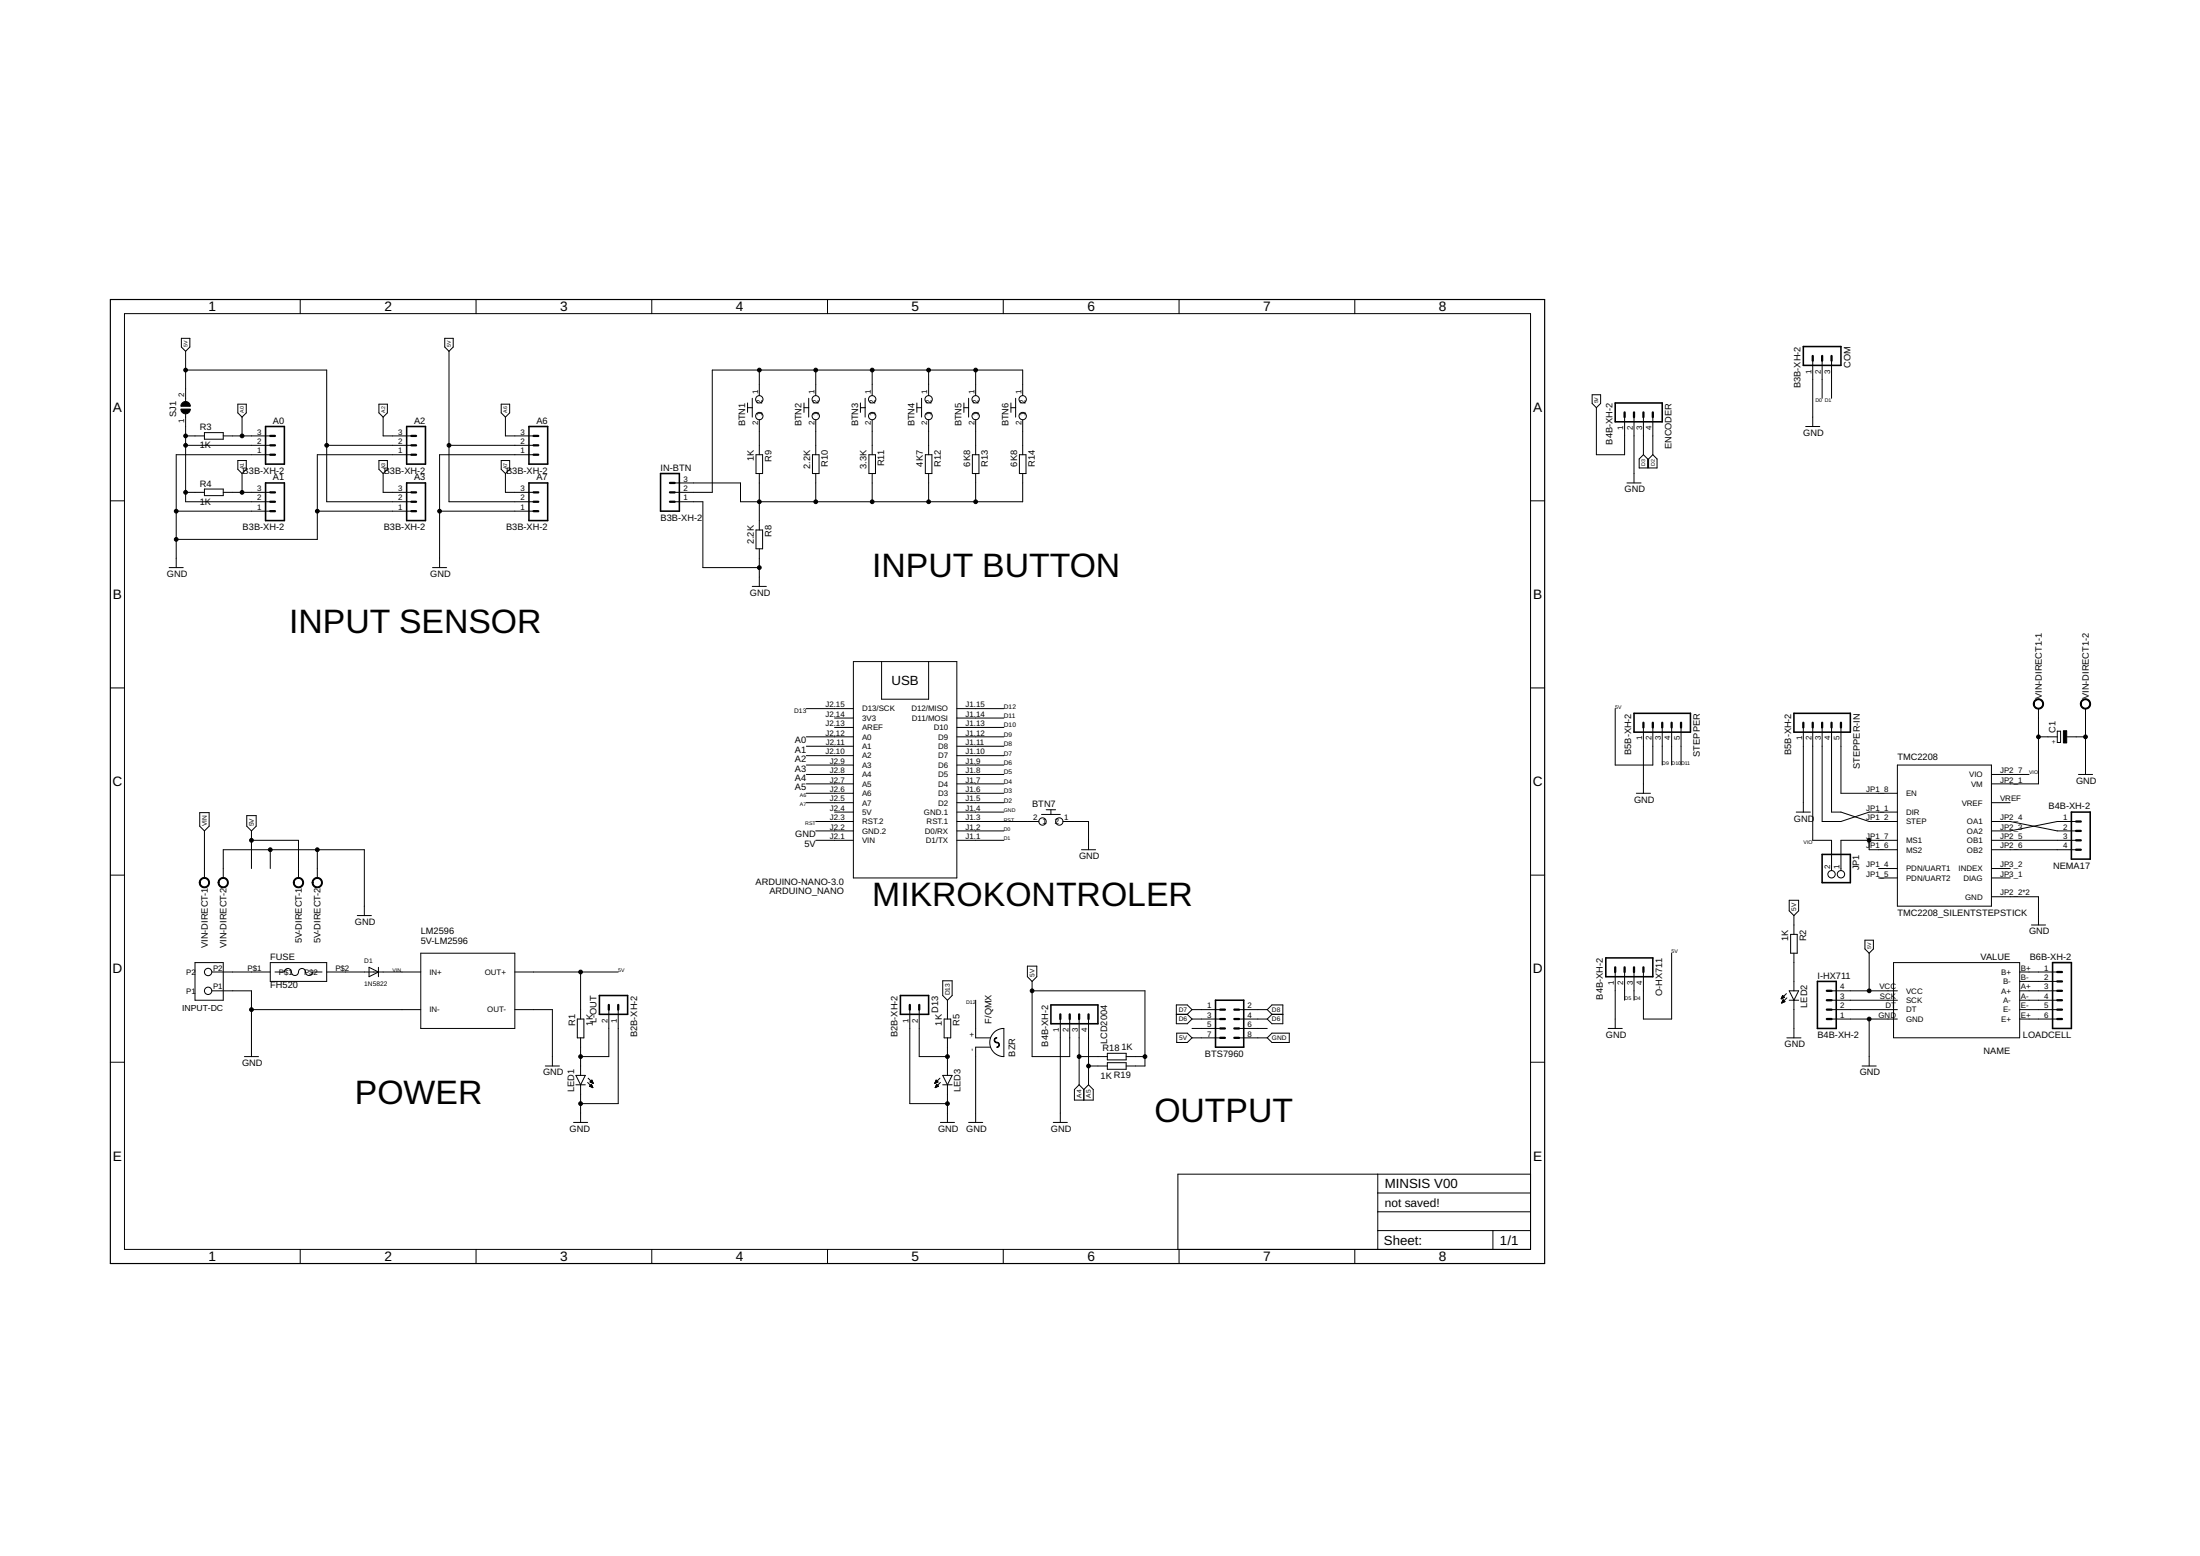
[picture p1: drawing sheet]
<svg xmlns="http://www.w3.org/2000/svg" width="594mm" height="420mm" viewBox="0 0 594 420" stroke-linecap="round" stroke-linejoin="round" font-family="sans-serif">
<g fill="none" stroke="#000" stroke-width=".27">
<path d="M33.6 84.7h379.7v252.7h-379.7zM49 91.4h2.3v2.3l-1.2 1.1-1.1-1.1zM50.1 99.9h38.1v35.6h22.9M50.1 94.8v13.6M81.1 80.9v3.8M120.1 91.4h2.3v2.3l-1.2 1.1-1.1-1.1zM121.2 94.8v40.7h22.9M128.5 80.9v3.8M176 80.9v3.8M205 99.9v6.9M220.3 99.9v6.9M223.5 80.9v3.8"/>
<path d="M235.5 99.9v6.9M250.8 99.9v6.9M263.5 99.9v6.9M270.9 80.9v3.8M318.4 80.9v3.8M365.8 80.9v3.8M489.5 97.4v17.8M492 97.4v10.1M494.6 97.4v10.1M50.1 111.7v23.8h22.9M50.1 117.7h5.1M55.2 116.8h5.1v1.8h-5.1z"/>
<path d="M60.3 117.7h12.7M64.2 109.1h2.3v2.4l-1.1 1.1-1.2-1.1zM65.4 112.6v5.1M102.3 109.1h2.3v2.4l-1.1 1.1-1.2-1.1zM103.5 112.6v5.1h7.6M135.3 109.1h2.3v2.4l-1.1 1.1-1.2-1.1zM136.5 112.6v5.1h7.6M201.9 110.1h1.2M201.9 108.8v2.6M203.1 107.5v5.1M205 113.3v9.5M217.1 110.1h1.3"/>
<path d="M217.1 108.8v2.6M218.4 107.5v5.1M220.3 113.3v9.5M232.3 110.1h1.3M232.3 108.8v2.6M233.6 107.5v5.1M235.5 113.3v9.5M247.6 110.1h1.3M247.6 108.8v2.6M248.9 107.5v5.1M250.8 113.3v9.5M260.3 110.1h1.3"/>
<path d="M260.3 108.8v2.6M261.6 107.5v5.1M263.5 113.3v9.5M273 110.1h1.3M273 108.8v2.6M274.3 107.5v5.1M276.2 106.8v-6.9h-83.9v33h-10.1M276.2 113.3v9.5M429.9 106.6h2.3v2.3l-1.1 1.2-1.2-1.2zM431.1 110.1v12.7h7.6v-10.2M441.2 112.6v17.8M443.8 112.6v10.2"/>
<path d="M446.3 112.6v10.2M487.6 115.2h3.8M29.8 135.2h3.8M47.6 138h25.4M50.1 132.9h5.1M50.1 120.2h22.9M55.2 132.1h5.1v1.7h-5.1zM60.3 132.9h12.7M64.2 124.4h2.3v2.3l-1.1 1.2-1.2-1.2zM65.4 127.9v5M73 122.8h-25.4v30.5M85.7 138h25.4"/>
<path d="M88.2 120.2h22.9M102.3 124.4h2.3v2.3l-1.1 1.2-1.2-1.2zM103.5 127.9v5h7.6M111.1 122.8h-25.4v22.8h-38.1M118.7 138h25.4M121.2 120.2h22.9M135.3 124.4h2.3v2.3l-1.1 1.2-1.2-1.2zM136.5 127.9v5h7.6M144.1 122.8h-25.4v30.5M182.2 135.5h7.6v17.8h15.2M204.2 122.8h1.7v5.1h-1.7zM205 127.9v15.2"/>
<path d="M219.4 122.8h1.8v5.1h-1.8zM220.3 127.9v7.6M234.6 122.8h1.8v5.1h-1.8zM235.5 127.9v7.6M249.9 122.8h1.8v5.1h-1.8zM250.8 127.9v7.6M262.6 122.8h1.8v5.1h-1.8zM263.5 127.9v7.6M275.3 122.8h1.8v5.1h-1.8zM276.2 127.9v7.6h-76.2v-5.1h-17.8M413.3 135.2h3.8M439.3 130.4h3.8"/>
<path d="M443.8 122.8l1.1 1.1v2.5h-2.3v-2.5zM446.3 122.8l1.2 1.1v2.5h-2.3v-2.5zM45.7 153.3h3.8M116.8 153.3h3.8M203.1 158.3h3.8M204.2 143.1h1.7v5.1h-1.7zM205 148.2v10.1M230.4 178.6h28v58.5h-28zM238.1 178.6v10.2h12.7v-10.2M29.8 185.8h3.8M217.7 199h12.7M217.7 191.3h12.7"/>
<path d="M225.4 196.4h5M225.4 193.9h5M258.4 199h12.7M258.4 196.4h12.7M258.4 193.9h12.7M258.4 191.3h12.7M413.3 185.8h3.8M436.2 191.3v15.3h10.1v-10.2M443.8 196.4v17.8M448.9 196.4v10.2M451.4 196.4v10.2M453.9 196.4v10.2"/>
<path d="M487 196.4v22.9M489.5 196.4v30.5h5.1v8.2M492 196.4v25.4h5.1l7.6-2.5h7.7M494.6 196.4v22.9h2.5l7.6 2.5h7.7M497.1 196.4v17.8h15.3M550.5 191.3v20.4h-12.7M550.5 199h5M555.5 197.4h.9v3.1h-.9zM558.1 199h5.1M563.2 191.3v17.8M53.9 219.4h2.6v3.7l-1.3 1.3-1.3-1.3zM217.7 216.7h12.7"/>
<path d="M217.7 214.2h12.7M217.7 211.7h12.7M217.7 209.1h12.7M217.7 206.6h12.7M217.7 204h12.7M217.7 201.5h12.7M225.4 219.3h5M258.4 219.3h12.7M258.4 216.7h12.7M258.4 214.2h12.7M258.4 211.7h12.7M258.4 209.1h12.7"/>
<path d="M258.4 206.6h12.7M258.4 204h12.7M258.4 201.5h12.7M281.2 219.9h5.1M282.5 218.7h2.6M283.8 218.7v1.2M441.9 214.2h3.8M485.1 219.3h3.8M512.4 206.6h25.4v38.1h-25.4zM537.8 216.7h5M537.8 209.1h10.1M561.3 209.1h3.8"/>
<path d="M29.8 236.3h3.8M55.2 224.4v12.7M60.3 237.1v-7.7h38.1v17.8M66.6 220.2h2.6v2.9l-1.3 1.3-1.3-1.3zM67.9 224.4v10.1M67.9 226.9h12.7v10.2M73 229.4v5.1M85.7 229.4v7.7M220.3 226.9h10.1M220.3 224.4h10.1M220.3 221.8h10.1M258.4 226.9h12.7"/>
<path d="M258.4 224.4h12.7M258.4 221.8h22.1M287 221.8h6.9v7.6M292 229.4h3.8M413.3 236.3h3.8M504.7 226.9v2.5h7.7M507.3 237.1h5.1M507.3 234.5h5.1M512.4 226.9h-15.3v8.2M537.8 226.9h22.8M537.8 221.8h5l12.7 2.6h5.1M537.8 237.1h5"/>
<path d="M537.8 229.4h22.8M537.8 234.5h5M560.6 221.8h-5.1l-12.7 2.6h-5M52.7 259.9h7.6v10.2h-7.6zM73 259.9h15.2v5.1h-15.2zM96.5 247.2h3.8M113.6 257.4h25.4v20.3h-25.4zM451.4 257.4v17.8h-7.6v-12.7M483.2 243.1h2.5v2.9l-1.3 1.2-1.2-1.2zM483.5 252.3h1.8v5.1h-1.8zM484.4 247.2v5.1M484.4 257.4v10.1"/>
<path d="M503.6 253.9h2.3v2.3l-1.2 1.2-1.1-1.2zM504.7 257.4v10.1M511.3 259.9h34.1v20.3h-34.1zM537.8 242.1h12.7v7.7M548.6 249.8h3.8M57.2 267.5h10.7v17.8M57.2 262.5h15.8M67.9 272.6h45.7M74.3 262.5h2.5a.99 .99 0 0 1 1.1-1 .99 .99 0 0 1 .8 1.2 .99 .99 0 0 0 1.2 .7 .99 .99 0 0 0 .7-1.2 .99 .99 0 0 1 1.3-.7 .99 .99 0 0 1 .6 1.2 .95 .95 0 0 0 1.1 .7 .95 .95 0 0 0 .8-.9h2.6M88.2 262.5h25.4M99.7 261.2l2.5 1.3-2.5 1.2zM102.2 261.2v2.5"/>
<path d="M139 262.5h27.9M139 272.6h10.2v15.2M155.9 275.2h1.8v5h-1.8zM156.8 262.5v12.7M164.4 272.6v12.7h-7.6M166.9 272.6v25.4h-10.1M245.7 272.6v25.4h10.1M248.2 272.6v12.7h7.6M254.6 264.8h2.5v4l-1.3 1.3-1.2-1.3zM255 275.2h1.7v5h-1.7zM255.8 270.1v5.1M263.5 270.1v10.1h3.9"/>
<path d="M268.6 278.6l1.4-.7 1.1-.2v7.6a3.8 3.8 0 0 1-3.6-2.5 3.8 3.8 0 0 1 1.1-4.2zM277.4 260.9h2.6v2.8l-1.3 1.3-1.3-1.3zM278.7 267.5h30.5v20.3h-5.1M278.7 265v20.3h10.2v-10.1M286.3 275.2v27.9M291.4 275.2v17.7M293.9 275.2v17.7M317.6 273.9h3M317.8 279h2.8l1.3 1.2-1.3 1.3h-2.8zM320.6 273.9l1.3 1.3M321.9 272.6l-1.3-1.2h-3v5h3l1.3-1.2M321.9 272.6l-1.3 1.3"/>
<path d="M321.9 275.2h7.6M321.9 272.6h7.6M321.9 277.7h7.6M334.6 275.2h7.6M334.6 272.6h7.6M334.6 277.7h7.6M342.2 272.6l1.3-1.2h2.9v5h-2.9l-1.3-1.2M342.2 272.6l1.3 1.3M343.5 279h4.6v2.5h-4.6l-1.3-1.3zM343.5 273.9h2.9M343.5 273.9l-1.3 1.3M434.3 277.7h3.8"/>
<path d="M436.2 262.5v15.2M438.7 262.5v7.6M441.2 262.5v7.6M481 269.7h.1M481.1 269.5h.3M481.1 269.4h.5M481.2 269.3h.7M481.2 270.7h.2M481.2 270.6h.4M481.2 269.2h.5M481.3 269h.3M481.3 270.5h.6"/>
<path d="M481.3 270.4h.6M481.3 268.9h.2M481.4 270.3h.4M481.4 270.1h.3M481.5 270h.1M481.5 270l.5 .5-.9 .3zM481.9 269.3l-.5-.5-.4 .9M481.9 269.3l-.9 .4M482.4 268.3l-1.4 1.4M482.5 269.5l-1.4 1.3M483.2 267.5h2.5l-1.3 2.6zM483.2 270.1h2.5"/>
<path d="M484.4 270.1v10.1M494.6 267.5h17.8M494.6 270.1h17.8M494.6 275.2h17.8M494.6 272.6h17.8M504.7 275.2v12.6M545.4 267.5h10.1M545.4 262.5h10.1M545.4 270.1h10.1M545.4 265h10.1M545.4 275.2h10.1M545.4 272.6h10.1"/>
<path d="M29.8 286.8h3.8M66 285.3h3.8M147.3 287.8h3.8M155.5 292.9h2.6M155.5 290.4h2.6l-1.3 2.5zM156.8 280.2v10.2M156.8 292.9v10.2M158.7 292.3l1.4 1.4M158.8 291.1l1.4 1.4M159.2 293.3l.5-.5 .4 .9M159.2 293.3l.9 .4M159.2 293.3h.7"/>
<path d="M159.3 292.2l.5-.5 .4 .8zM159.3 293.2h.6M159.4 292.1h.6M159.4 292.2h.7M159.4 293.4h.6M159.5 293.1h.3M159.5 292h.5M159.6 292.9h.2M159.7 291.8h.2M159.7 292.3h.4M159.7 292.8h.1M159.7 293.5h.3"/>
<path d="M159.8 291.7h.1M160 292.5h.2M160 293.7h.1M252.5 292.5h.1M252.5 292.3h.4M252.6 292.2h.6M252.6 293.7h.1M252.6 292.1h.6M252.6 293.5h.3M252.7 292h.4M252.7 293.4h.5M252.7 291.8h.3"/>
<path d="M252.7 293.3h.7M252.8 291.7h.1M252.8 293.2h.5M252.8 291.7l.5 .5-.9 .3zM252.8 293.1h.4M252.9 292.9h.1M253.4 293.3l-.5-.5-.4 .9M253.4 293.3l-.9 .4M253.8 291.1l-1.4 1.4M253.9 292.3l-1.4 1.4M254.6 290.4h2.5l-1.3 2.5zM254.6 292.9h2.5"/>
<path d="M255.8 280.2v10.2M255.8 292.9v10.2M267.4 282.8h-3.9v20.3M291.4 292.9l1.3 1.3M291.4 292.9l-1.3 1.3v2.9h5.1v-2.9l-1.3-1.3M291.4 285.3h7.6M292.7 294.2v2.9M293.9 292.9l-1.2 1.3M293.9 287.8h5.1M299 284.4h5.1v1.8h-5.1zM299 287h5.1v1.7h-5.1zM304.1 285.3h5.1"/>
<path d="M321.9 280.2h7.6M334.6 280.2h7.6M413.3 286.8h3.8M482.5 280.2h3.8M502.8 287.8h3.8M154.9 303.1h3.8M253.9 303.1h3.8M261.6 303.1h3.8M284.4 303.1h3.8M372 317.1v20.3M413.3 317.1h-95.2v20.3M81.1 337.4v3.8"/>
<path d="M128.5 337.4v3.8M176 337.4v3.8M223.5 337.4v3.8M270.9 337.4v3.8M318.4 337.4v3.8M365.8 337.4v3.8M372 332.3h41.3M372 327.2h41.3M372 322.1h41.3M403.1 332.3v5.1"/>
<circle cx="205" cy="107.8" r=".99"/>
<circle cx="205" cy="112.4" r=".99"/>
<circle cx="220.3" cy="107.8" r=".99"/>
<circle cx="220.3" cy="112.4" r=".99"/>
<circle cx="235.5" cy="107.8" r=".99"/>
<circle cx="235.5" cy="112.4" r=".99"/>
<circle cx="250.8" cy="112.4" r=".99"/>
<circle cx="250.8" cy="107.8" r=".99"/>
<circle cx="263.5" cy="107.8" r=".99"/>
<circle cx="263.5" cy="112.4" r=".99"/>
<circle cx="276.2" cy="112.4" r=".99"/>
<circle cx="276.2" cy="107.8" r=".99"/>
<circle cx="281.5" cy="221.8" r=".99"/>
<circle cx="286" cy="221.8" r=".99"/>
<circle cx="494.6" cy="236.1" r=".99"/>
<circle cx="497.1" cy="236.1" r=".99"/>
<circle cx="56.2" cy="267.5" r=".99"/>
<circle cx="56.2" cy="262.5" r=".99"/>
</g>
<path d="M29.8 80.9h387.3v260.3h-387.3z" fill="none" stroke="#000" stroke-width=".32"/>
<g fill="none" stroke="#000" stroke-width=".42">
<path d="M487 93.6h10.1v5.1h-10.1zM71.7 115.2h5.1v10.1h-5.1zM109.8 115.2h5.1v10.1h-5.1zM142.8 115.2h5.1v10.1h-5.1zM436.2 108.8h12.7v5.1h-12.7zM71.7 130.4h5.1v10.2h-5.1zM109.8 130.4h5.1v10.2h-5.1zM142.8 130.4h5.1v10.2h-5.1zM178.4 127.9h5.1v10.1h-5.1zM441.2 192.6h15.3v5.1h-15.3zM484.4 192.6h15.3v5.1h-15.3zM559.4 219.3h5v12.7h-5z"/>
<path d="M492 230.7h7.7v7.6h-7.7zM433.6 258.7h12.7v5h-12.7zM554.3 259.9h5.1v17.8h-5.1zM161.9 268.8h7.6v5.1h-7.6zM243.1 268.8h7.7v5.1h-7.7zM283.8 271.4h12.7v5h-12.7zM328.2 270.1h7.7v12.7h-7.7zM490.8 265h5.1v12.7h-5.1z"/>
</g>
<g fill="none" stroke="#000" stroke-width=".61">
<path d="M489.5 96.1v1.3M492 96.1v1.3M494.6 96.1v1.3M73 117.7h1.3M111.1 117.7h1.3M144.1 117.7h1.3M438.7 111.4v1.2M441.2 111.4v1.2M443.8 111.4v1.2M446.3 111.4v1.2M73 132.9h1.3M73 135.5h1.3"/>
<path d="M73 120.2h1.3M73 122.8h1.3M73 138h1.3M111.1 132.9h1.3M111.1 135.5h1.3M111.1 120.2h1.3M111.1 122.8h1.3M111.1 138h1.3M144.1 132.9h1.3M144.1 135.5h1.3M144.1 120.2h1.3M144.1 122.8h1.3"/>
<path d="M144.1 138h1.3M180.9 130.4h1.3M180.9 132.9h1.3M180.9 135.5h1.3M443.8 195.2v1.2M446.3 195.2v1.2M448.9 195.2v1.2M451.4 195.2v1.2M453.9 195.2v1.2M487 195.2v1.2M489.5 195.2v1.2M492 195.2v1.2"/>
<path d="M494.6 195.2v1.2M497.1 195.2v1.2M560.6 226.9h1.3M560.6 224.4h1.3M560.6 221.8h1.3M560.6 229.4h1.3M164.4 271.4v1.2M166.9 271.4v1.2M245.7 271.4v1.2M248.2 271.4v1.2M286.3 273.9v1.3M288.9 273.9v1.3"/>
<path d="M291.4 273.9v1.3M293.9 273.9v1.3M329.5 277.7h1.3M329.5 275.2h1.3M329.5 272.6h1.3M333.3 277.7h1.3M333.3 275.2h1.3M333.3 272.6h1.3M436.2 261.2v1.3M438.7 261.2v1.3M441.2 261.2v1.3M443.8 261.2v1.3"/>
<path d="M493.3 275.2h1.3M493.3 272.6h1.3M493.3 267.5h1.3M493.3 270.1h1.3M555.5 275.2h1.3M555.5 272.6h1.3M555.5 267.5h1.3M555.5 265h1.3M555.5 262.5h1.3M555.5 270.1h1.3M329.5 280.2h1.3M333.3 280.2h1.3"/>
</g>
<g fill="#000" stroke="#000" stroke-width=".27">
<path d="M49.3 108.8a1.26 1.26 0 0 1 1.3-.3 1.26 1.26 0 0 1 .8 1.2h-2.5z" fill-rule="evenodd"/>
<path d="M48.9 110.5h2.5a1.27 1.27 0 0 1-1.3 1.2 1.27 1.27 0 0 1-1.2-1.2z" fill-rule="evenodd"/>
<path d="M549.4 189.1a1.4 1.4 0 0 1 2.3 .3 1.4 1.4 0 0 1-.9 2 1.4 1.4 0 0 1-1.7-1.3h.2a1.14 1.14 0 0 1 1.7-1 1.14 1.14 0 0 1 .1 2 1.14 1.14 0 0 1-1.8-.7v-.3h-.2z" fill-rule="evenodd"/>
<path d="M562.1 189.1a1.4 1.4 0 0 1 2.3 .3 1.4 1.4 0 0 1-.9 2 1.4 1.4 0 0 1-1.7-1.3h.2a1.14 1.14 0 0 1 1.7-1 1.14 1.14 0 0 1 .1 2 1.14 1.14 0 0 1-1.8-.7v-.3h-.2z" fill-rule="evenodd"/>
<path d="M54.2 237.4a1.39 1.39 0 0 1 2.2 .2 1.39 1.39 0 0 1-.8 2.1 1.39 1.39 0 0 1-1.8-1.4h.3a1.14 1.14 0 0 1 1.5-1 1.14 1.14 0 0 1 .3 1.9 1.14 1.14 0 0 1-1.8-.6v-.3h-.3z" fill-rule="evenodd"/>
<path d="M59.3 237.4a1.39 1.39 0 0 1 2.2 .2 1.39 1.39 0 0 1-.9 2.1 1.39 1.39 0 0 1-1.7-1.4h.2a1.14 1.14 0 0 1 1.6-1 1.14 1.14 0 0 1 .3 1.9 1.14 1.14 0 0 1-1.8-.6l-.1-.3h-.2z" fill-rule="evenodd"/>
<path d="M79.6 237.4a1.39 1.39 0 0 1 2.2 .2 1.39 1.39 0 0 1-.8 2.1 1.39 1.39 0 0 1-1.8-1.4h.3a1.14 1.14 0 0 1 1.6-.9 1.14 1.14 0 0 1 .2 1.9 1.14 1.14 0 0 1-1.8-.7v-.3h-.3z" fill-rule="evenodd"/>
<path d="M84.7 237.4a1.39 1.39 0 0 1 2.2 .2 1.39 1.39 0 0 1-.9 2.1 1.39 1.39 0 0 1-1.7-1.4h.2a1.14 1.14 0 0 1 1.7-.9 1.14 1.14 0 0 1 .2 1.9 1.14 1.14 0 0 1-1.8-.7l-.1-.3h-.2z" fill-rule="evenodd"/>
<path d="M269.2 281.4a.71 .71 0 0 1 .7 .7 .71 .71 0 0 1-.7 .8v-.2a.56 .56 0 0 0 .5-.6 .56 .56 0 0 0-.5-.5z" fill-rule="evenodd"/>
<path d="M268.7 280.4l.4-.2 .1 .1a.56 .56 0 0 0-.6 .6 .56 .56 0 0 0 .6 .5v.2a.72 .72 0 0 1-.7-.5 .72 .72 0 0 1 .2-.7z" fill-rule="evenodd"/>
<circle cx="50.1" cy="99.9" r=".51"/>
<circle cx="205" cy="99.9" r=".51"/>
<circle cx="220.3" cy="99.9" r=".51"/>
<circle cx="235.5" cy="99.9" r=".51"/>
<circle cx="250.8" cy="99.9" r=".51"/>
<circle cx="263.5" cy="99.9" r=".51"/>
<circle cx="50.1" cy="117.7" r=".51"/>
<circle cx="65.4" cy="117.7" r=".51"/>
<circle cx="47.6" cy="138" r=".51"/>
<circle cx="50.1" cy="120.2" r=".51"/>
<circle cx="50.1" cy="132.9" r=".51"/>
<circle cx="65.4" cy="132.9" r=".51"/>
<circle cx="85.7" cy="138" r=".51"/>
<circle cx="88.2" cy="120.2" r=".51"/>
<circle cx="118.7" cy="138" r=".51"/>
<circle cx="121.2" cy="120.2" r=".51"/>
<circle cx="205" cy="135.5" r=".51"/>
<circle cx="220.3" cy="135.5" r=".51"/>
<circle cx="235.5" cy="135.5" r=".51"/>
<circle cx="250.8" cy="135.5" r=".51"/>
<circle cx="263.5" cy="135.5" r=".51"/>
<circle cx="47.6" cy="145.6" r=".51"/>
<circle cx="205" cy="153.3" r=".51"/>
<circle cx="550.5" cy="199" r=".51"/>
<circle cx="563.2" cy="199" r=".51"/>
<circle cx="67.9" cy="226.9" r=".51"/>
<circle cx="73" cy="229.4" r=".51"/>
<circle cx="85.7" cy="229.4" r=".51"/>
<circle cx="504.7" cy="226.9" r=".51"/>
<circle cx="67.9" cy="272.6" r=".51"/>
<circle cx="156.8" cy="262.5" r=".51"/>
<circle cx="278.7" cy="267.5" r=".51"/>
<circle cx="504.7" cy="275.2" r=".51"/>
<circle cx="504.7" cy="267.5" r=".51"/>
<circle cx="156.8" cy="285.3" r=".51"/>
<circle cx="156.8" cy="298" r=".51"/>
<circle cx="255.8" cy="298" r=".51"/>
<circle cx="255.8" cy="285.3" r=".51"/>
<circle cx="291.4" cy="285.3" r=".51"/>
<circle cx="293.9" cy="287.8" r=".51"/>
<circle cx="309.2" cy="285.3" r=".51"/>
</g>
<path d="M557.2 197.3h.9v3.3h-.9z" fill="#000" stroke="#000" stroke-width=".27"/>
<g font-size="9.1">
<text x="235.5" y="155.8">INPUT BUTTON</text>
<text x="78.1" y="171">INPUT SENSOR</text>
<text x="235.5" y="244.7">MIKROKONTROLER</text>
<text x="95.8" y="298">POWER</text>
<text x="311.7" y="303.1">OUTPUT</text>
</g>
<g font-size="3.7">
<text x="56.3" y="84.1">1</text>
<text x="103.8" y="84.1">2</text>
<text x="151.3" y="84.1">3</text>
<text x="198.7" y="84.1">4</text>
<text x="246.2" y="84.1">5</text>
<text x="293.6" y="84.1">6</text>
<text x="341.1" y="84.1">7</text>
<text x="388.6" y="84.1">8</text>
<text x="30.5" y="111.3">A</text>
<text x="414" y="111.3">A</text>
<text x="30.5" y="161.8">B</text>
<text x="414" y="161.8">B</text>
<text x="30.4" y="212.3">C</text>
<text x="413.9" y="212.3">C</text>
<text x="30.4" y="262.9">D</text>
<text x="413.9" y="262.9">D</text>
<text x="30.5" y="313.4">E</text>
<text x="414" y="313.4">E</text>
<text x="56.3" y="340.6">1</text>
<text x="103.8" y="340.6">2</text>
<text x="151.3" y="340.6">3</text>
<text x="198.7" y="340.6">4</text>
<text x="246.2" y="340.6">5</text>
<text x="293.6" y="340.6">6</text>
<text x="341.1" y="340.6">7</text>
<text x="388.6" y="340.6">8</text>
</g>
<g font-size="3.6">
<text x="240.7" y="185">USB</text>
<text x="373.9" y="320.9">MINSIS V00</text>
<text x="373.7" y="336.2">Sheet:</text>
<text x="405.1" y="336.1">1/1</text>
</g>
<text font-size="3.2" x="373.9" y="325.9">not saved!</text>
<g font-size="2.5">
<text x="499.7" y="99.4" transform="rotate(-90 499.7 99.4)">COM</text>
<text x="486.2" y="104.8" transform="rotate(-90 486.2 104.8)">B3B-XH-2</text>
<text x="47.6" y="112.6" transform="rotate(-90 47.6 112.6)">SJ1</text>
<text x="53.9" y="116.2">R3</text>
<text x="73.7" y="114.4">A0</text>
<text x="111.8" y="114.4">A2</text>
<text x="144.8" y="114.4">A6</text>
<text x="201.2" y="115.2" transform="rotate(-90 201.2 115.2)">BTN1</text>
<text x="216.5" y="115.2" transform="rotate(-90 216.5 115.2)">BTN2</text>
<text x="231.7" y="115.2" transform="rotate(-90 231.7 115.2)">BTN3</text>
<text x="247" y="115.2" transform="rotate(-90 247 115.2)">BTN4</text>
<text x="259.7" y="115.2" transform="rotate(-90 259.7 115.2)">BTN5</text>
<text x="272.4" y="115.2" transform="rotate(-90 272.4 115.2)">BTN6</text>
<text x="487" y="117.7">GND</text>
<text x="53.9" y="121">1K</text>
<text x="203.5" y="124.6" transform="rotate(-90 203.5 124.6)">1K</text>
<text x="208.3" y="124.7" transform="rotate(-90 208.3 124.7)">R9</text>
<text x="238.8" y="125.9" transform="rotate(-90 238.8 125.9)">R11</text>
<text x="249.2" y="126" transform="rotate(-90 249.2 126)">4K7</text>
<text x="261.9" y="126" transform="rotate(-90 261.9 126)">6K8</text>
<text x="274.6" y="126" transform="rotate(-90 274.6 126)">6K8</text>
<text x="435.4" y="120.1" transform="rotate(-90 435.4 120.1)">B4B-XH-2</text>
<text x="451.4" y="121.3" transform="rotate(-90 451.4 121.3)">ENCODER</text>
<text x="53.9" y="131.4">R4</text>
<text x="65.5" y="127.9">B3B-XH-2</text>
<text x="73.7" y="129.6">A1</text>
<text x="103.6" y="127.9">B3B-XH-2</text>
<text x="111.8" y="129.6">A3</text>
<text x="136.6" y="127.9">B3B-XH-2</text>
<text x="144.8" y="129.6">A7</text>
<text x="178.4" y="127.1">IN-BTN</text>
<text x="218.8" y="126.7" transform="rotate(-90 218.8 126.7)">2.2K</text>
<text x="223.6" y="126.1" transform="rotate(-90 223.6 126.1)">R10</text>
<text x="234" y="126.7" transform="rotate(-90 234 126.7)">3.3K</text>
<text x="254" y="126.1" transform="rotate(-90 254 126.1)">R12</text>
<text x="266.7" y="126.1" transform="rotate(-90 266.7 126.1)">R13</text>
<text x="279.4" y="126.1" transform="rotate(-90 279.4 126.1)">R14</text>
<text x="53.9" y="136.2">1K</text>
<text x="438.7" y="132.9">GND</text>
<text x="65.5" y="143.1">B3B-XH-2</text>
<text x="103.6" y="143.1">B3B-XH-2</text>
<text x="136.6" y="143.1">B3B-XH-2</text>
<text x="178.4" y="140.6">B3B-XH-2</text>
<text x="203.5" y="147" transform="rotate(-90 203.5 147)">2.2K</text>
<text x="208.3" y="145" transform="rotate(-90 208.3 145)">R8</text>
<text x="45" y="155.8">GND</text>
<text x="116.2" y="155.8">GND</text>
<text x="202.5" y="160.9">GND</text>
<text x="551.3" y="188.8" transform="rotate(-90 551.3 188.8)">VIN-DIRECT1-1</text>
<text x="564" y="188.8" transform="rotate(-90 564 188.8)">VIN-DIRECT1-2</text>
<text x="555.1" y="197.8" transform="rotate(-90 555.1 197.8)">C1</text>
<text x="214.7" y="200.7">A0</text>
<text x="214.7" y="203.3">A1</text>
<text x="440.5" y="203.9" transform="rotate(-90 440.5 203.9)">B5B-XH-2</text>
<text x="483.7" y="203.9" transform="rotate(-90 483.7 203.9)">B5B-XH-2</text>
<text x="214.7" y="208.4">A3</text>
<text x="214.7" y="205.8">A2</text>
<text x="459" y="204.3" transform="rotate(-90 459 204.3)">STEPPER</text>
<text x="502.2" y="207.7" transform="rotate(-90 502.2 207.7)">STEPPER-IN</text>
<text x="512.4" y="205.3">TMC2208</text>
<text x="214.7" y="210.9">A4</text>
<text x="214.7" y="213.4">A5</text>
<text x="560.6" y="211.7">GND</text>
<text x="278.7" y="218">BTN7</text>
<text x="441.2" y="216.7">GND</text>
<text x="484.4" y="221.8">GND</text>
<text x="553.2" y="218.5">B4B-XH-2</text>
<text x="214.7" y="226.1">GND</text>
<text x="217.2" y="228.7">5V</text>
<text x="291.4" y="232">GND</text>
<text x="204" y="238.8">ARDUINO-NANO-3.0</text>
<text x="502.1" y="235" transform="rotate(-90 502.1 235)">JP1</text>
<text x="554.4" y="234.5">NEMA17</text>
<text x="207.8" y="241.4">ARDUINO_NANO</text>
<text x="95.8" y="249.8">GND</text>
<text x="512.4" y="247.2">TMC2208_SILENTSTEPSTICK</text>
<text x="56.1" y="256" transform="rotate(-90 56.1 256)">VIN-DIRECT-1</text>
<text x="61.2" y="256" transform="rotate(-90 61.2 256)">VIN-DIRECT-2</text>
<text x="81.5" y="254.7" transform="rotate(-90 81.5 254.7)">5V-DIRECT-1</text>
<text x="86.6" y="254.7" transform="rotate(-90 86.6 254.7)">5V-DIRECT-2</text>
<text x="113.6" y="254.8">5V-LM2596</text>
<text x="113.6" y="252.3">LM2596</text>
<text x="482.9" y="254.1" transform="rotate(-90 482.9 254.1)">1K</text>
<text x="487.7" y="254.2" transform="rotate(-90 487.7 254.2)">R2</text>
<text x="547.9" y="252.3">GND</text>
<text x="73" y="259.3">FUSE</text>
<text x="534.8" y="259.2">VALUE</text>
<text x="548.1" y="259.2">B6B-XH-2</text>
<text x="73" y="266.9">FH520</text>
<text x="432.9" y="269.9" transform="rotate(-90 432.9 269.9)">B4B-XH-2</text>
<text x="448.9" y="268.9" transform="rotate(-90 448.9 268.9)">O-HX711</text>
<text x="490.8" y="264.2">I-HX711</text>
<text x="253.3" y="273.4" transform="rotate(-90 253.3 273.4)">D13</text>
<text x="488" y="272.1" transform="rotate(-90 488 272.1)">LED2</text>
<text x="155.3" y="277.1" transform="rotate(-90 155.3 277.1)">R1</text>
<text x="160.1" y="277" transform="rotate(-90 160.1 277)">1K</text>
<text x="161.1" y="276.3" transform="rotate(-90 161.1 276.3)">L-OUT</text>
<text x="172" y="280.1" transform="rotate(-90 172 280.1)">B2B-XH-2</text>
<text x="242.4" y="280.1" transform="rotate(-90 242.4 280.1)">B2B-XH-2</text>
<text x="254.3" y="277" transform="rotate(-90 254.3 277)">1K</text>
<text x="259.1" y="277.1" transform="rotate(-90 259.1 277.1)">R5</text>
<text x="267.8" y="276.4" transform="rotate(-90 267.8 276.4)">F/QMX</text>
<text x="299" y="281.9" transform="rotate(-90 299 281.9)">LCD2004</text>
<text x="433.6" y="280.2">GND</text>
<text x="490.8" y="280.2">B4B-XH-2</text>
<text x="546.3" y="280.2">LOADCELL</text>
<text x="65.4" y="287.9">GND</text>
<text x="274.1" y="285.3" transform="rotate(-90 274.1 285.3)">BZR</text>
<text x="283" y="282.6" transform="rotate(-90 283 282.6)">B4B-XH-2</text>
<text x="297.7" y="283.8">R18</text>
<text x="302.8" y="283.5">1K</text>
<text x="325.4" y="285.3">BTS7960</text>
<text x="481.9" y="282.8">GND</text>
<text x="535.6" y="284.6">NAME</text>
<text x="146.6" y="290.4">GND</text>
<text x="297.2" y="291.4">1K R19</text>
<text x="502.2" y="290.4">GND</text>
<text x="155" y="295" transform="rotate(-90 155 295)">LED1</text>
<text x="259.4" y="295" transform="rotate(-90 259.4 295)">LED3</text>
<text x="153.8" y="305.6">GND</text>
<text x="253.3" y="305.6">GND</text>
<text x="260.9" y="305.6">GND</text>
<text x="283.8" y="305.6">GND</text>
</g>
<text font-size="2.3" x="49.2" y="273">INPUT-DC</text>
<g font-size="2.1">
<text x="489.1" y="100.9" transform="rotate(-90 489.1 100.9)">1</text>
<text x="491.7" y="100.9" transform="rotate(-90 491.7 100.9)">2</text>
<text x="494.2" y="100.9" transform="rotate(-90 494.2 100.9)">3</text>
<text x="49.8" y="107.2" transform="rotate(-90 49.8 107.2)">2</text>
<text x="204.7" y="106.5" transform="rotate(-90 204.7 106.5)">1</text>
<text x="219.9" y="106.5" transform="rotate(-90 219.9 106.5)">1</text>
<text x="235.2" y="106.5" transform="rotate(-90 235.2 106.5)">1</text>
<text x="250.4" y="106.5" transform="rotate(-90 250.4 106.5)">1</text>
<text x="263.1" y="106.5" transform="rotate(-90 263.1 106.5)">1</text>
<text x="275.8" y="106.5" transform="rotate(-90 275.8 106.5)">1</text>
<text x="205.8" y="109" transform="rotate(-90 205.8 109)">2</text>
<text x="205.8" y="112.3" transform="rotate(-90 205.8 112.3)">1</text>
<text x="221" y="109" transform="rotate(-90 221 109)">2</text>
<text x="221" y="112.3" transform="rotate(-90 221 112.3)">1</text>
<text x="236.3" y="109" transform="rotate(-90 236.3 109)">2</text>
<text x="236.3" y="112.3" transform="rotate(-90 236.3 112.3)">1</text>
<text x="251.5" y="109" transform="rotate(-90 251.5 109)">2</text>
<text x="251.5" y="112.3" transform="rotate(-90 251.5 112.3)">1</text>
<text x="264.2" y="109" transform="rotate(-90 264.2 109)">2</text>
<text x="264.2" y="112.3" transform="rotate(-90 264.2 112.3)">1</text>
<text x="276.9" y="109" transform="rotate(-90 276.9 109)">2</text>
<text x="276.9" y="112.3" transform="rotate(-90 276.9 112.3)">1</text>
<text x="49.8" y="114.2" transform="rotate(-90 49.8 114.2)">1</text>
<text x="69.5" y="119.9">2</text>
<text x="69.5" y="117.3">3</text>
<text x="107.6" y="119.9">2</text>
<text x="107.6" y="117.3">3</text>
<text x="140.6" y="119.9">2</text>
<text x="140.6" y="117.3">3</text>
<text x="204.7" y="114.9" transform="rotate(-90 204.7 114.9)">2</text>
<text x="219.9" y="114.9" transform="rotate(-90 219.9 114.9)">2</text>
<text x="235.2" y="114.9" transform="rotate(-90 235.2 114.9)">2</text>
<text x="250.4" y="114.9" transform="rotate(-90 250.4 114.9)">2</text>
<text x="263.1" y="114.9" transform="rotate(-90 263.1 114.9)">2</text>
<text x="275.8" y="114.9" transform="rotate(-90 275.8 114.9)">2</text>
<text x="438.3" y="116.1" transform="rotate(-90 438.3 116.1)">1</text>
<text x="440.9" y="116.1" transform="rotate(-90 440.9 116.1)">2</text>
<text x="443.4" y="116.1" transform="rotate(-90 443.4 116.1)">3</text>
<text x="446" y="116.1" transform="rotate(-90 446 116.1)">4</text>
<text x="69.5" y="122.4">1</text>
<text x="107.6" y="122.4">1</text>
<text x="140.6" y="122.4">1</text>
<text x="184.5" y="130">3</text>
<text x="69.5" y="137.7">1</text>
<text x="69.5" y="135.1">2</text>
<text x="69.5" y="132.6">3</text>
<text x="107.6" y="137.7">1</text>
<text x="107.6" y="135.1">2</text>
<text x="107.6" y="132.6">3</text>
<text x="140.6" y="137.7">1</text>
<text x="140.6" y="135.1">2</text>
<text x="140.6" y="132.6">3</text>
<text x="184.5" y="135.1">1</text>
<text x="184.5" y="132.6">2</text>
<text x="222.9" y="191">J2.15</text>
<text x="260.7" y="191">J1.15</text>
<text x="222.9" y="196.1">J2.13</text>
<text x="222.9" y="193.5">J2.14</text>
<text x="232.8" y="197.2">AREF</text>
<text x="232.8" y="194.7">3V3</text>
<text x="232.8" y="192.1">D13/SCK</text>
<text x="246.1" y="192.1">D12/MISO</text>
<text x="246.2" y="194.7">D11/MOSI</text>
<text x="252.1" y="197.2">D10</text>
<text x="260.7" y="196.1">J1.13</text>
<text x="260.7" y="193.5">J1.14</text>
<text x="222.9" y="203.7">J2.10</text>
<text x="222.9" y="198.6">J2.12</text>
<text x="223" y="201.2">J2.11</text>
<text x="232.8" y="202.3">A1</text>
<text x="232.8" y="199.7">A0</text>
<text x="253.3" y="202.3">D8</text>
<text x="253.3" y="199.7">D9</text>
<text x="260.7" y="203.7">J1.10</text>
<text x="260.7" y="201.2">J1.11</text>
<text x="260.7" y="198.6">J1.12</text>
<text x="443.4" y="200" transform="rotate(-90 443.4 200)">1</text>
<text x="446" y="200" transform="rotate(-90 446 200)">2</text>
<text x="448.5" y="200" transform="rotate(-90 448.5 200)">3</text>
<text x="451" y="200" transform="rotate(-90 451 200)">4</text>
<text x="453.6" y="200" transform="rotate(-90 453.6 200)">5</text>
<text x="486.6" y="200" transform="rotate(-90 486.6 200)">1</text>
<text x="489.1" y="200" transform="rotate(-90 489.1 200)">2</text>
<text x="491.7" y="200" transform="rotate(-90 491.7 200)">3</text>
<text x="494.2" y="200" transform="rotate(-90 494.2 200)">4</text>
<text x="496.8" y="200" transform="rotate(-90 496.8 200)">5</text>
<text x="224.1" y="208.8">J2.8</text>
<text x="224.1" y="206.2">J2.9</text>
<text x="232.8" y="209.9">A4</text>
<text x="232.8" y="207.4">A3</text>
<text x="232.8" y="204.8">A2</text>
<text x="253.3" y="209.9">D5</text>
<text x="253.3" y="207.4">D6</text>
<text x="253.3" y="204.8">D7</text>
<text x="260.7" y="208.8">J1.8</text>
<text x="260.7" y="206.2">J1.9</text>
<text x="531.7" y="209.9">VIO</text>
<text x="540.1" y="208.8">JP2_7</text>
<text x="224.1" y="213.9">J2.6</text>
<text x="224.1" y="211.3">J2.7</text>
<text x="232.8" y="215">A6</text>
<text x="232.8" y="212.4">A5</text>
<text x="253.3" y="215">D3</text>
<text x="253.3" y="212.4">D4</text>
<text x="260.7" y="213.9">J1.6</text>
<text x="260.7" y="211.3">J1.7</text>
<text x="504" y="213.9">JP1_8</text>
<text x="514.7" y="215">EN</text>
<text x="532.2" y="212.4">VM</text>
<text x="540.1" y="211.3">JP2_1</text>
<text x="224.1" y="221.5">J2.3</text>
<text x="224.1" y="218.9">J2.4</text>
<text x="224.1" y="216.4">J2.5</text>
<text x="232.8" y="220">5V</text>
<text x="232.8" y="217.5">A7</text>
<text x="249.5" y="220">GND.1</text>
<text x="253.3" y="217.5">D2</text>
<text x="260.7" y="221.5">J1.3</text>
<text x="260.7" y="218.9">J1.4</text>
<text x="260.7" y="216.4">J1.5</text>
<text x="279" y="221.5">2</text>
<text x="287.4" y="221.5">1</text>
<text x="504" y="218.9">JP1_1</text>
<text x="504" y="221.5">JP1_2</text>
<text x="514.7" y="220">DIR</text>
<text x="529.7" y="217.5">VREF</text>
<text x="540.1" y="216.4">VREF</text>
<text x="540.1" y="221.5">JP2_4</text>
<text x="557.1" y="221.5">1</text>
<text x="224.1" y="226.6">J2.1</text>
<text x="224.1" y="224">J2.2</text>
<text x="232.8" y="227.7">VIN</text>
<text x="232.8" y="225.1">GND.2</text>
<text x="232.8" y="222.6">RST.2</text>
<text x="249.8" y="225.1">D0/RX</text>
<text x="250" y="227.7">D1/TX</text>
<text x="250.2" y="222.6">RST.1</text>
<text x="260.7" y="226.6">J1.1</text>
<text x="260.7" y="224">J1.2</text>
<text x="281.5" y="222.6">1</text>
<text x="284.8" y="222.6">2</text>
<text x="504" y="226.6">JP1_7</text>
<text x="514.7" y="222.6">STEP</text>
<text x="514.7" y="227.7">MS1</text>
<text x="531.1" y="227.7">OB1</text>
<text x="531.1" y="225.1">OA2</text>
<text x="531.1" y="222.6">OA1</text>
<text x="540.1" y="226.6">JP2_5</text>
<text x="540.1" y="224">JP2_3</text>
<text x="557.1" y="224">2</text>
<text x="557.1" y="226.6">3</text>
<text x="504" y="229.1">J</text>
<text x="505" y="229.1">P1_6</text>
<text x="514.7" y="230.2">MS2</text>
<text x="531.1" y="230.2">OB2</text>
<text x="540.1" y="229.1">JP2_6</text>
<text x="557.1" y="229.1">4</text>
<text x="494.2" y="234.7" transform="rotate(-90 494.2 234.7)">2</text>
<text x="496.8" y="234.7" transform="rotate(-90 496.8 234.7)">1</text>
<text x="504" y="234.2">JP1_4</text>
<text x="504" y="236.7">JP1_5</text>
<text x="514.7" y="235.3">PDN/UART1</text>
<text x="514.7" y="237.8">PDN/UART2</text>
<text x="528.9" y="235.3">INDEX</text>
<text x="530.2" y="237.8">DIAG</text>
<text x="540.1" y="236.7">JP3_1</text>
<text x="540.1" y="234.2">JP3_2</text>
<text x="530.7" y="242.9">GND</text>
<text x="540.1" y="241.8">JP2_2*2</text>
<text x="50.3" y="263.2">P2</text>
<text x="57.5" y="262.1">P2</text>
<text x="66.9" y="262.1">P$1</text>
<text x="75.3" y="263.2">P$1</text>
<text x="82.1" y="263.2">P$2</text>
<text x="90.6" y="262.1">P$2</text>
<text x="116" y="263.2">IN+</text>
<text x="130.9" y="263.2">OUT+</text>
<text x="540.4" y="263.2">B+</text>
<text x="545.7" y="262.1">B+</text>
<text x="552" y="262.1">1</text>
<text x="50.3" y="268.3">P1</text>
<text x="57.5" y="267.2">P1</text>
<text x="435.8" y="266" transform="rotate(-90 435.8 266)">1</text>
<text x="438.3" y="266" transform="rotate(-90 438.3 266)">2</text>
<text x="440.9" y="266" transform="rotate(-90 440.9 266)">3</text>
<text x="443.4" y="266" transform="rotate(-90 443.4 266)">4</text>
<text x="496.9" y="269.7">3</text>
<text x="496.9" y="267.2">4</text>
<text x="507.5" y="267.2">VCC</text>
<text x="507.6" y="269.7">SCK</text>
<text x="514.7" y="268.3">VCC</text>
<text x="540.4" y="268.3">A+</text>
<text x="540.9" y="265.8">B-</text>
<text x="545.7" y="269.7">A-</text>
<text x="545.7" y="267.2">A+</text>
<text x="545.7" y="264.6">B-</text>
<text x="552" y="264.6">2</text>
<text x="552" y="267.2">3</text>
<text x="552" y="269.7">4</text>
<text x="116" y="273.4">IN-</text>
<text x="131.6" y="273.4">OUT-</text>
<text x="326" y="272.3">1</text>
<text x="326" y="274.8">3</text>
<text x="336.9" y="272.3">2</text>
<text x="336.9" y="274.8">4</text>
<text x="496.9" y="274.8">1</text>
<text x="496.9" y="272.3">2</text>
<text x="507.2" y="274.8">GND</text>
<text x="509.1" y="272.3">DT</text>
<text x="514.7" y="275.9">GND</text>
<text x="514.7" y="270.8">SCK</text>
<text x="514.7" y="273.4">DT</text>
<text x="540.4" y="275.9">E+</text>
<text x="540.9" y="273.4">E-</text>
<text x="540.9" y="270.8">A-</text>
<text x="545.7" y="274.8">E+</text>
<text x="545.7" y="272.3">E-</text>
<text x="552" y="272.3">5</text>
<text x="552" y="274.8">6</text>
<text x="164.1" y="276.1" transform="rotate(-90 164.1 276.1)">2</text>
<text x="166.6" y="276.1" transform="rotate(-90 166.6 276.1)">1</text>
<text x="245.3" y="276.1" transform="rotate(-90 245.3 276.1)">1</text>
<text x="247.9" y="276.1" transform="rotate(-90 247.9 276.1)">2</text>
<text x="263.1" y="279.9" transform="rotate(-90 263.1 279.9)">+</text>
<text x="286" y="278.7" transform="rotate(-90 286 278.7)">1</text>
<text x="288.5" y="278.7" transform="rotate(-90 288.5 278.7)">2</text>
<text x="291" y="278.7" transform="rotate(-90 291 278.7)">3</text>
<text x="293.6" y="278.7" transform="rotate(-90 293.6 278.7)">4</text>
<text x="326" y="277.3">5</text>
<text x="326" y="279.9">7</text>
<text x="336.9" y="277.3">6</text>
<text x="336.9" y="279.9">8</text>
<text x="263.1" y="283.9" transform="rotate(-90 263.1 283.9)">-</text>
</g>
<g font-size="1.8">
<text x="271.1" y="191.4">D12</text>
<text x="214.5" y="192.6">D13</text>
<text x="271.1" y="193.9">D11</text>
<text x="271.1" y="196.4">D10</text>
<text x="271.1" y="201.5">D8</text>
<text x="271.1" y="199">D9</text>
<text x="554.1" y="200.8">+</text>
<text x="271.1" y="209.1">D5</text>
<text x="271.1" y="206.6">D6</text>
<text x="271.1" y="204">D7</text>
<text x="271.1" y="211.7">D4</text>
<text x="271.1" y="214.2">D3</text>
<text x="271.1" y="216.7">D2</text>
<text x="55.8" y="223.1" transform="rotate(-90 55.8 223.1)">VIN</text>
<text x="68.5" y="223.1" transform="rotate(-90 68.5 223.1)">5V</text>
<text x="485.1" y="246" transform="rotate(-90 485.1 246)">5V</text>
<text x="98.4" y="259.9">D1</text>
<text x="279.3" y="263.7" transform="rotate(-90 279.3 263.7)">5V</text>
<text x="98.4" y="266.3">1N5822</text>
<text x="256.5" y="268.8" transform="rotate(-90 256.5 268.8)">D13</text>
<text x="318.3" y="275.8">D6</text>
<text x="318.3" y="273.3">D7</text>
<text x="343.5" y="275.8">D6</text>
<text x="343.5" y="273.3">D8</text>
<text x="318.4" y="280.9">5V</text>
<text x="343.5" y="280.9">GND</text>
<text x="292" y="296.4" transform="rotate(-90 292 296.4)">A4</text>
<text x="294.6" y="296.4" transform="rotate(-90 294.6 296.4)">A5</text>
</g>
<g font-size="1.4">
<text x="50.6" y="93.7" transform="rotate(-90 50.6 93.7)">5V</text>
<text x="121.7" y="93.7" transform="rotate(-90 121.7 93.7)">5V</text>
<text x="65.9" y="111.5" transform="rotate(-90 65.9 111.5)">A0</text>
<text x="104" y="111.5" transform="rotate(-90 104 111.5)">A2</text>
<text x="137" y="111.5" transform="rotate(-90 137 111.5)">A6</text>
<text x="431.6" y="108.9" transform="rotate(-90 431.6 108.9)">5V</text>
<text x="490.2" y="108.6">D0 D1</text>
<text x="444.3" y="125.7" transform="rotate(-90 444.3 125.7)">D3</text>
<text x="446.8" y="125.7" transform="rotate(-90 446.8 125.7)">D2</text>
<text x="65.9" y="126.7" transform="rotate(-90 65.9 126.7)">A1</text>
<text x="104" y="126.7" transform="rotate(-90 104 126.7)">A3</text>
<text x="137" y="126.7" transform="rotate(-90 137 126.7)">A7</text>
<text x="436.2" y="191.4">5V</text>
<text x="448.9" y="206.6">D9 D10D11</text>
<text x="547.9" y="209.1">VIO</text>
<text x="216" y="215.2">A6</text>
<text x="216" y="217.8">A7</text>
<text x="271.1" y="219.3">GND</text>
<text x="271.1" y="221.8">RST</text>
<text x="217.4" y="222.8">RST</text>
<text x="271.1" y="224.4">D0</text>
<text x="271.1" y="226.9">D1</text>
<text x="487" y="227.9">VIO</text>
<text x="451.4" y="257.4">5V</text>
<text x="505.2" y="256.2" transform="rotate(-90 505.2 256.2)">5V</text>
<text x="106" y="262.5">VIN</text>
<text x="166.9" y="262.5">5V</text>
<text x="260.9" y="271.1">D12</text>
<text x="438.7" y="270.1">D5</text>
<text x="441.2" y="270.1">D4</text>
</g>
</svg>
